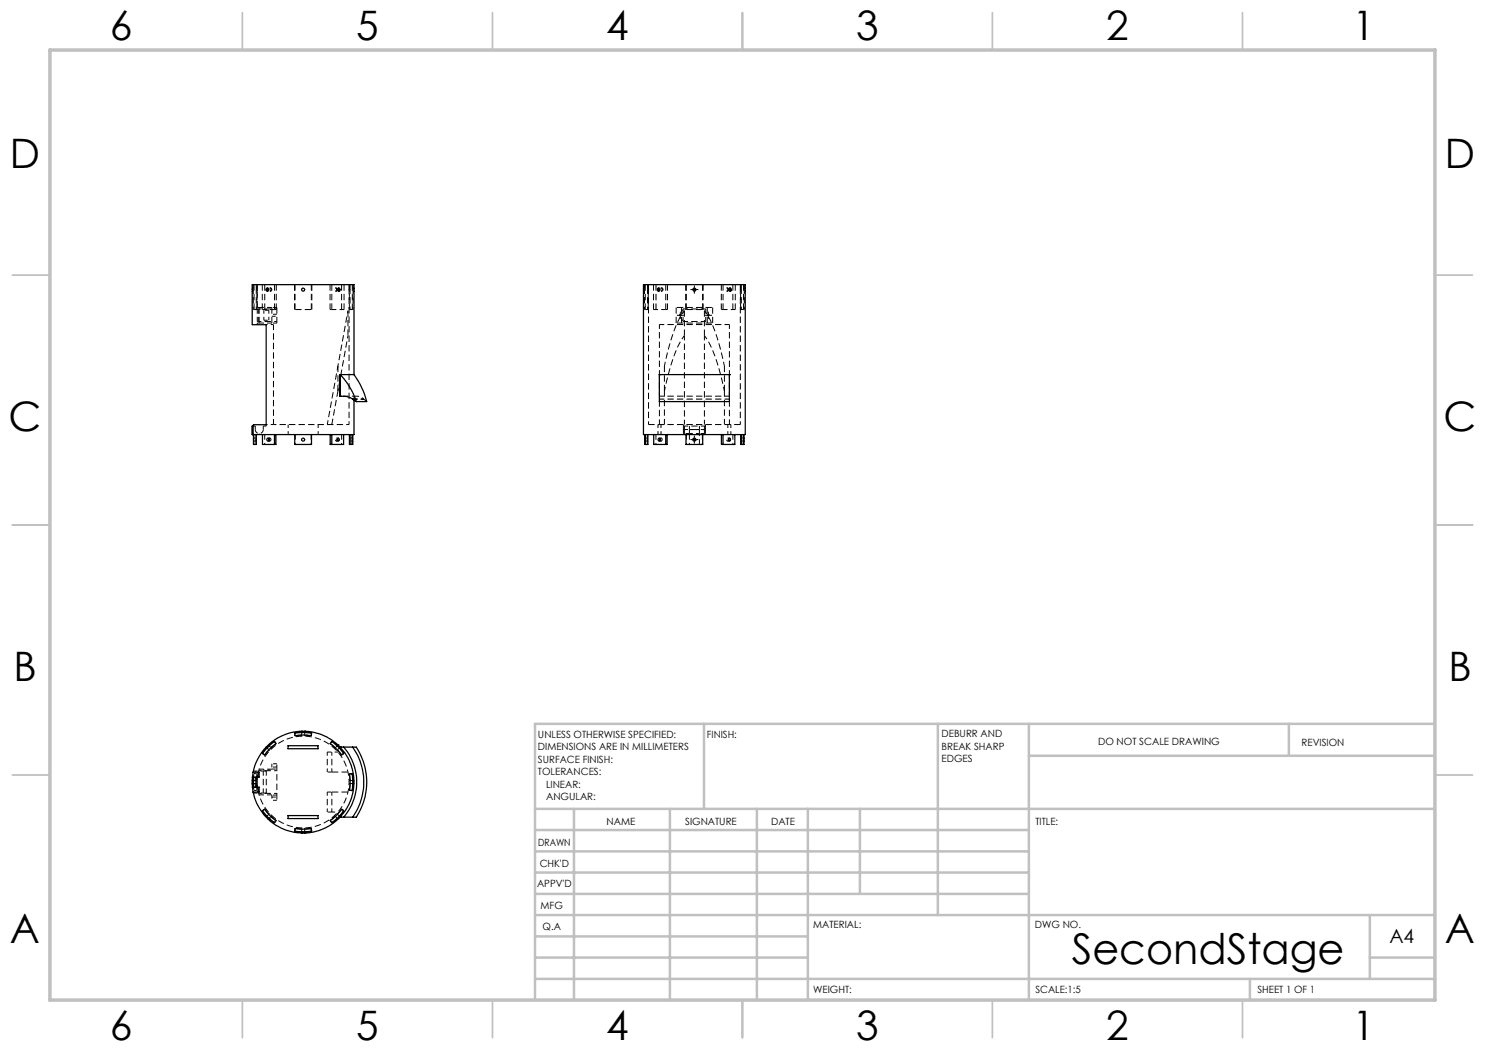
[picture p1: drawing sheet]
<svg xmlns="http://www.w3.org/2000/svg" width="297mm" height="210mm" viewBox="0 0 297 210" stroke-linecap="round" stroke-linejoin="round" font-family="sans-serif">
<g fill="none" stroke="#000" stroke-width=".2" stroke-dasharray="1.3 .6" stroke-linecap="butt">
<path d="M50.5 58.2h.2M50.5 57.9v-.1M50.7 58.2v-.3M50.7 57.6h-.2M50.7 57.9v.1M50.7 57.9v-.3M51.3 58.2h.2M51.3 57.6v.3M51.3 57.9v-.1M51.3 57.9v.3M51.5 58.2v-.3M51.5 57.6h-.2"/>
<path d="M51.5 57.9v.1M51.5 57.9v-.3M53.4 58.2h.1M53.4 58.2h.2M53.5 57.6h-.1M53.5 58.2l.2-.1 .1-.2M53.6 57.6h-.2M53.7 57.9l-.1-.1M53.8 57.9v.1M53.8 57.9l-.1-.2-.2-.1M54 58.2h.1M54.1 57.6h.1"/>
<path d="M54.1 57.6h-.1M54.2 58.2h-.1M54.2 57.9v-.1M54.4 57.9v.1M60.9 57.8v.1M67.1 57.6h.1M67.1 58.2h.2M67.2 58.2h-.1M67.3 57.6h-.2M67.3 57.9v.1M67.5 57.9v-.1M67.7 58.2h.1"/>
<path d="M67.8 58.2h.1M67.8 57.6h-.1M67.9 57.6h-.1M67.9 57.9v.1M68 57.9v-.1M69.8 58v-.1M69.8 57.6v.6M69.8 58.2h.2M70 57.8v.1M70 58.2v-.6M70 57.6h-.2M70.6 58v-.1"/>
<path d="M70.6 57.6v.6M70.6 58.2h.2M70.8 57.8v.1M70.8 57.6h-.2M128.7 58.2h.2M128.7 58.2v-.4M128.9 58.2v-.3M128.9 57.6h-.2M128.9 57.9v.1M128.9 57.9v-.3M129.5 58.2h.2M129.5 57.6v.3"/>
<path d="M129.5 57.9v-.1M129.5 57.9v.3M129.7 58.2v-.3M129.7 57.6h-.2M131.6 58.2h.1M131.7 58.2h.1M131.8 58.2l.2-.1v-.2M131.8 57.6h-.1M131.8 57.6h.1M131.9 58.2h-.1M131.9 57.9v-.1M132 57.9v.1"/>
<path d="M132 57.9l-.1-.2-.1-.1M132.3 58.2h.1M132.3 57.6h-.1M132.4 57.6h.1M132.4 57.6h-.2M132.5 57.9v-.1M132.6 57.9v.1M145.3 57.6h.1M145.4 58.2h.1M145.5 57.6h-.1M145.5 58.2h.1M145.6 57.6h-.1"/>
<path d="M145.6 57.9v.1M145.7 57.9v-.1M145.9 58.2h.2M145.9 57.6h.1M146 58.2h-.1M146 58.2h.1M146.1 57.6h-.2M146.1 57.9v.1M146.3 57.9v-.1M148.1 58.2h.2M148.1 57.6v.6M148.3 57.8v.1"/>
<path d="M148.3 58.2v-.6M148.3 57.6h-.2M148.9 58v-.1M148.9 57.6v.6M148.9 58.2h.2M149.1 57.6h-.2M50.7 61.9h.1M50.8 61.9v-5M50.8 61.9h.6M51.4 61.9v-5M51.5 64.6h.3M51.5 64.3h.2"/>
<path d="M51.5 64.6v.3M51.7 61.8h-.2M51.8 61.5h-.3M51.8 64.6v-3.1M52.5 61.9v-5M53 61.9v-5M54.4 61.5v3.1M54.9 61.9v-5M54.9 61.9h.4M55.3 61.9v-5M55.4 61.5v3.1M58.9 61.9v-5"/>
<path d="M59 61.9v-5M62.3 61.9v-5M62.4 61.9v-5M66 61.9h.4M66 61.9v-5M66.4 61.9v-5M67.6 78.2v-5M68.3 61.9v-5M68.8 61.9v-5M69.6 67.1v-5M69.9 61.9h.6M69.9 61.9v-5"/>
<path d="M70.5 61.9v-5M70.5 61.9h.1M128.9 61.9h.2M129.1 61.9h.5M129.1 61.9v-5M129.6 61.9v-5M130.7 61.9v-5M131.2 61.9v-5M132.9 78.2v-5M133.2 61.9v-5M133.2 61.9h.3M133.5 61.9v-5"/>
<path d="M135.2 61.5v3.1M136.3 61.5v3.1M136.6 62.1h-.3M136.6 64.1h-.3M136.9 67.1v-5M137.1 61.9v-5M137.3 61.9v-5M140.5 61.9v-5M140.6 61.9v-5M140.9 67.1v-5M141.5 64.6v-3.1M142.5 64.6v-3.1"/>
<path d="M144.3 61.9h.3M144.3 61.9v-5M144.6 61.9v-5M144.9 78.2v-5M146.6 61.9v-5M147.1 61.9v-5M148.1 61.9h.6M148.1 61.9v-5M148.7 61.9v-5M148.7 61.9h.2M50.7 88.2h.5M50.7 85.2h.4"/>
<path d="M50.7 87.9v.1M51.2 87.6v.3M51.2 87.6h-.5M51.9 86.9v-.2M52.7 85.2h.6M53.3 85.2v-.3M53.6 88.2h.4M53.6 87.6h.1M53.8 87.9v.1M54 87.6h-.4M54.2 87.9v-.1M60.9 87.9v-.1"/>
<path d="M67.3 88.2h.4M67.5 87.9v-.1M67.7 87.6h-.4M67.9 87.9v.1M70.1 87.8v.1M70.1 88.2v-.6M70.1 88.2h.5M70.6 88v-.1M70.6 87.6h-.5M128.9 88.2h.6M128.9 87.9v.1M129.5 87.6v.3"/>
<path d="M129.5 87.6h-.6M131.9 88.2h.3M132.1 87.9v.1M132.2 87.6h-.3M132.2 88.2h.1M132.3 87.6h-.1M132.4 87.9v-.1M136.7 85.2v-.3M136.7 86.7h.2M136.9 85.9h-.2M136.9 86.9v-.2M137.9 86.9v-.2"/>
<path d="M139.2 87.9v-.1M139.9 86.9v-.2M140.9 86.9v-.2M140.9 86.7h.2M141.1 85.2v-.3M141.1 85.9h-.2M145.5 88.2h.4M145.5 88.2h.1M145.6 87.6h-.1M145.8 87.9l-.1-.1M145.9 87.6h-.4M145.9 87.6h.1"/>
<path d="M146.1 87.9v.1M148.1 84.9h-18.4M148.3 87.8v.1M148.3 88.2v-.6M148.3 88.2h.5M148.8 88v-.1M148.8 87.6h-.5M50.5 156.7h.2M50.7 156.1h-.2M50.7 158.6h.4M50.7 154.2h.4M50.7 156.7h.5"/>
<path d="M50.8 154.7l.6 .1M51.1 158.6v-.2M51.1 154.4v-.2M51.2 156.1h-.5M51.3 156.7h.2M51.3 156.1v.6M51.4 158l-.6 .1M51.4 154.8l-.1 1.6 .1 1.6M51.5 156.1v.6M51.5 156.1h-.2M52.7 154.2h.6M52.7 158.6h.6"/>
<path d="M52.8 154.1v-.3M53 151l-.5-.3M53.2 149.4l.2 .2M53.4 149.6l.4 .4M53.8 154.1v-.3M53.8 149.1l-.1-.1M53.8 150l.1 .1M54.2 149.5l-.4-.3M54.4 149.7l-.2-.1M54.9 148.2l.4 .5M55.3 148.7l-1.3 1.1-1 1.2M59 147.2l-.1-.6"/>
<path d="M60.3 146.5v.5M60.3 147v.2M60.3 146.2v.2M60.9 147v-.5M60.9 147.2v-.2M60.9 146.4v-.2M62.3 147.2l-1.7-.2-1.6 .2M62.4 146.6l-.1 .6M66 148.7l.4-.5M66.4 154.4h3.2M67.1 149.6l-.2 .1M67.3 150.1l.2-.1"/>
<path d="M67.4 149.2l-.3 .3M67.5 150l.4-.4M67.6 149l-.1 .1M67.9 149.6l.1-.2M68.3 151l-1-1.2-1.3-1.1M68.8 150.7l-.5 .3M69.6 158.4h-3.2M69.8 156.7h.2M69.9 158l.1-1.6-.1-1.6M69.9 154.8l.6-.1M70 156.1h-.2M70.1 156.7h.5"/>
<path d="M70.5 158.1l-.6-.1M70.6 156.1h-.5M70.6 156.7h.2M70.8 156.1h-.2M52.5 162.1l.5-.3M53 161.8l1 1.2 1.3 1.1M53.4 163.2l-.2 .2M53.7 163.8l.1-.1M53.8 162.9l-.4 .3M53.8 163.6l.4-.3M53.9 162.7l-.1 .1M54.2 163.2l.2-.1"/>
<path d="M55.3 164.1l-.4 .5M58.9 166.2l.1-.6M59 165.6l1.6 .2 1.7-.2M60.3 165.8v.5M60.3 166.4v.2M60.3 165.6v.2M60.9 166.3v-.5M60.9 166.6v-.2M60.9 165.8v-.2M62.3 165.6l.1 .6M66 164.1l1.3-1.1 1-1.2M66.4 164.6l-.4-.5"/>
<path d="M66.9 163.1l.2 .1M67.1 163.3l.3 .3M67.5 162.8l-.2-.1M67.5 163.7l.1 .1M67.9 163.2l-.4-.3M68 163.4l-.1-.2M68.3 161.8l.5 .3"/>
</g>
<path d="M51.5 58.2v3.3M58.9 61.9h3.5M137.1 61.9h3.5" fill="none" stroke="#000" stroke-width=".2" stroke-dasharray="1.3 .6" stroke-dashoffset="-.1" stroke-linecap="butt"/>
<path d="M52.9 88.9v-2M59 88.9v-2M62.2 88.9v-2M68.3 88.9v-2M131.2 88.9v-2M137.3 88.9v-2M137.9 88.9v-2M139.9 86.9v2M140.5 88.9v-2M146.6 88.9v-2" fill="none" stroke="#000" stroke-width=".2" stroke-dasharray="1.3 .6" stroke-dashoffset="1" stroke-linecap="butt"/>
<g fill="none" stroke="#000" stroke-width=".2" stroke-dasharray="1.3 .6" stroke-dashoffset=".7" stroke-linecap="butt">
<path d="M50.7 58.2v3.7M51.3 58.2v3.7M128.9 58.2v3.7M129.5 58.2v3.7M54.7 64.9h-1.5M55.4 64.3h-3.7M55.4 61.8h-3.7M67.6 78.2l2-11.1M69.6 62.1l-2 11.1M70 61.9v-3.7M70.6 61.9v-3.7M148.3 61.9v-3.7"/>
<path d="M148.9 61.9v-3.7M54.7 84.9h-1.5M67.5 88.1a.22 .22 0 0 1-.3 0 .22 .22 0 0 1 0-.4 .22 .22 0 0 1 .3 .1M69.8 84.9h-15.1M145.7 88.1a.22 .22 0 0 1-.3 0 .22 .22 0 0 1 0-.4 .22 .22 0 0 1 .3 .1M54.7 149.4h-1.5M55.4 158.7h-3.7M55.4 154.1h-3.7M54.7 163.4a9.2 9.2 0 0 0 12.6-.7 9.2 9.2 0 0 0 0-12.6 9.2 9.2 0 0 0-12.6-.7M54.7 163.4h-1.5"/>
</g>
<path d="M54.7 84.9v-20M131.9 84.9v-4.6M145.9 80.3v4.6" fill="none" stroke="#000" stroke-width=".2" stroke-dasharray="1.3 .6" stroke-dashoffset=".2" stroke-linecap="butt"/>
<path d="M54.2 57.9a.26 .26 0 0 1-.2 .3 .26 .26 0 0 1-.3-.2 .26 .26 0 0 1 .2-.3l.2-.1 .1 .3M54.4 57.9a.26 .26 0 0 0-.3-.3 .26 .26 0 0 0-.3 .2 .26 .26 0 0 0 .2 .3l.2 .1 .2-.3M67.3 57.9a.26 .26 0 0 0-.2-.3 .26 .26 0 0 0-.3 .2 .26 .26 0 0 0 .2 .3l.2 .1 .1-.3M67.5 57.9a.26 .26 0 0 1-.2 .3 .26 .26 0 0 1-.3-.2 .26 .26 0 0 1 .1-.3l.2-.1 .2 .3M132.5 57.9a.26 .26 0 0 1-.3 .3 .26 .26 0 0 1-.3-.2 .26 .26 0 0 1 .2-.3l.2-.1 .2 .3M132.6 57.9a.26 .26 0 0 0-.2-.3 .26 .26 0 0 0-.3 .2 .26 .26 0 0 0 .2 .3l.2 .1 .1-.3M145.6 57.9a.26 .26 0 0 0-.2-.3 .26 .26 0 0 0-.3 .2 .26 .26 0 0 0 .1 .3l.2 .1 .2-.3M145.7 57.9a.26 .26 0 0 1-.2 .3 .26 .26 0 0 1-.3-.2 .26 .26 0 0 1 .2-.3l.2-.1 .1 .3M72.8 79.8a2 2 0 0 0-1.4-.6M51.1 154.2h1.6M51.1 158.6h1.6" fill="none" stroke="#000" stroke-width=".2" stroke-dasharray="1.3 .6" stroke-dashoffset=".8" stroke-linecap="butt"/>
<g fill="none" stroke="#000" stroke-width=".2" stroke-dasharray="1.3 .6" stroke-dashoffset=".4" stroke-linecap="butt">
<path d="M50.7 56.9v.7M51.3 56.9v.7M51.5 56.9v.7M67.8 57.6a.29 .29 0 0 0-.3 .3 .29 .29 0 0 0 .2 .3M69.8 57.6v-.7M70 57.6v-.7M70.6 57.6v-.7M128.9 56.9v.7M129.5 56.9v.7M129.7 56.9v.7M148.1 57.6v-.7M148.3 57.6v-.7"/>
<path d="M148.9 57.6v-.7M52.5 61.9h2.4M66.4 61.9h2.4M130.7 61.9h2.5M131.9 79.2v-4.3M131.9 74.9v-10M132.9 78.2a31.8 31.8 0 0 1 3.7-10.8l.3-.3M136.9 62.1a25.2 25.2 0 0 0-3.6 9.3l-.4 1.8M140.9 67.1a25.2 25.2 0 0 1 3.6 9.3l.4 1.8M144.6 61.9h2.5M144.9 73.2a31.8 31.8 0 0 0-3.8-10.8l-.2-.3M145.9 64.9v10"/>
<path d="M145.9 79.2v-4.3M51.1 85.2v.7M51.2 86.9v.7M52.7 85.9v-.7M65.5 84.9l2.1-11.7M70.1 87.6v-.7M70.8 80v-.8M73.4 80.3l-.6-.5M129.5 86.9v.7M136.7 85.9v-.7M136.7 86.7v-.8M136.9 86.7v-.8"/>
<path d="M136.9 85.9v-.7M137.9 85.9v.8M137.9 85.2v.7M139.9 86.7v-.8M139.9 85.9v-.7M140.9 85.9v.8M140.9 85.2v.7M141.1 85.9v-.7M141.1 86.7v-.8M148.3 87.6v-.7"/>
</g>
<g fill="none" stroke="#000" stroke-width=".2" stroke-dasharray="1.3 .6" stroke-dashoffset=".6" stroke-linecap="butt">
<path d="M129.7 58.2v26.7M52.8 62.1v2M53.8 64.1v-2M136.3 63.1a.2 .2 0 0 0-.3-.2 .2 .2 0 0 0-.1 .3 .21 .21 0 0 0 .4-.1M141.9 63.1a.2 .2 0 0 0-.3-.2 .2 .2 0 0 0-.1 .3 .21 .21 0 0 0 .4-.1M57.6 86.9v-2M63.6 86.9v-2M69.8 84.9v-26.7M131.6 86.9v-2M132.2 86.9v-2M137.9 86.7h2M139.9 85.9h-2"/>
<path d="M145.6 86.9v-2M146.2 86.9v-2M148.1 84.9v-26.7M51.1 157.4v-2M51.5 155.4v2M67.6 150.4h-1.2M66.4 162.4h1.2"/>
</g>
<g fill="none" stroke="#000" stroke-width=".2" stroke-dasharray="1.3 .6" stroke-dashoffset=".3" stroke-linecap="butt">
<path d="M129.7 57.9v-.3v.4M51.5 61.8v2.5M51.7 64.3v-2.5M54.4 64.6h-2.6M54.4 61.5h-2.6M70.6 79.8h2.2h-2.2M71.4 79.2h-2.6M131.9 64.9h14M136.6 61.8v2.5M136.6 64.3h4.6M140.9 67.1v17.8M141.2 64.3v-2.5"/>
<path d="M141.2 61.8h-4.6M145.9 79.2h-14M145.9 79.8h-14M51.1 85.9a.8 .8 0 0 0 .8 .8 .8 .8 0 0 0 .8-.8M51.2 88.2v.7M51.2 87.9v.3v-.4M53.8 87.8a.21 .21 0 0 1 .3-.2 .21 .21 0 0 1 .1 .3M54.2 87.9a.21 .21 0 0 1-.1 .3 .21 .21 0 0 1-.3-.1M70.1 88.9v-.7M129.5 88.2v.7M129.5 87.9v.3v-.4M132 87.8a.21 .21 0 0 1 .3-.2 .21 .21 0 0 1 .1 .3"/>
<path d="M132.4 87.9a.21 .21 0 0 1-.1 .3 .21 .21 0 0 1-.3-.1M136.9 84.9v-17.8M141.1 85.2h-4.4M141.1 85.9h-4.4M148.3 88.9v-.7M52.7 158.6v-4.4M53.3 158.6v-4.4M54.4 159h-2.6M54.4 153.8h-2.6"/>
</g>
<path d="M67.6 78.2l-1.2 6.7M132.9 78.2v6.7M144.9 84.9v-6.7" fill="none" stroke="#000" stroke-width=".2" stroke-dasharray="1.3 .6" stroke-dashoffset=".1" stroke-linecap="butt"/>
<g fill="none" stroke="#000" stroke-width=".2" stroke-dasharray="1.3 .6" stroke-dashoffset=".5" stroke-linecap="butt">
<path d="M146 57.6a.28 .28 0 0 0-.3 .3 .28 .28 0 0 0 .3 .3M52.8 64.1h1M53.8 62.1h-1M54.4 63.3h1M55.4 64.6h-1M55.4 61.5h-1M55.4 62.9h-1M137.9 86.7h-1M140.9 86.7h-1M51.7 158.4a9.2 9.2 0 0 0 3 5M54.4 159v1.1M54.4 152.8v1"/>
<path d="M54.4 159.4h1M54.4 153.8h1M54.7 149.4a9.2 9.2 0 0 0-3 5M55.4 152.8h-1M55.4 159h-1M55.4 153.4h-1M65.5 158.4v4M65.5 158.4h.9M65.5 150.4v4M65.5 150.4h.9M66.4 158.4v4M66.4 150.4v4"/>
<path d="M66.4 154.4h-.9M55.4 160.1h-1M66.4 162.4h-.9"/>
</g>
<g fill="none" stroke="#000" stroke-width=".25">
<path d="M53.5 57.6l-.2 .3 .2 .3M67.7 57.6l.2 .4-.2 .2M128.7 56.9h20.3v30h-20.3zM131.7 57.6l-.1 .3 .1 .3M146 57.6l.1 .2-.1 .4M68 74.9h2.8M68 74.9h.1M68 79.3h.1M68 74.9a13.5 13.5 0 0 1 3.3 5.4M68 79.3a4.1 4.1 0 0 1 3.3 1M68 74.9v4.4M70.8 74.9a16.3 16.3 0 0 1 2.5 5.4h-2"/>
<path d="M70.8 74.9v-18h-20.4v8h2.8v20h-2.5l-.1 .3M131.9 74.9v5.4h14v-5.4M131.9 74.9h.1M131.9 74.9h14M145.9 74.9h.1M50.5 85.2v1.7M50.5 85.2h.1M50.5 86.9h.1M50.6 85.2v1.7M50.7 86.9v2h.6v-2M50.7 86.9v2M52.5 86.9v2h2.4"/>
<path d="M53.8 87.8v.3M54.9 86.9v2M55.2 86.9v2h-.3M58.9 86.9v2h3.4v-2M66 86.9v2h.4M66.4 86.9v2M67.5 87.8v.3M68.7 86.9v2h-2.3M69.9 86.9v2h.5M70.4 86.9v2M70.6 86.9v2h-.2M70.8 80v6.9h-20.2"/>
<path d="M128.9 86.9v2h.2M129.1 86.9v2M129.6 86.9v2h-.5M130.7 86.9v2h2.4M132 87.8v.3M133.1 86.9v2M133.4 86.9v2h-.3M137.2 86.9v2h3.3v-2M144.3 86.9v2h.3M144.6 86.9v2M145.7 87.8v.3M147 86.9v2h-2.4"/>
<path d="M148.1 86.9v2h.6M148.7 86.9v2M148.8 86.9v2h-.1M50.4 156.7h.1M50.4 156.1h.1M50.5 155.4v2M50.5 157.4l.1 1M50.5 157.4h1.3v1h-1.2M50.6 154.4a10.2 10.2 0 0 1 15.7-6.4 10.2 10.2 0 0 1 0 16.9 10.2 10.2 0 0 1-15.7-6.5M50.6 154.4l-.1 1M50.6 154.4h1.2v1h-1.3M50.7 156.7h.1"/>
<path d="M50.7 156.1h.1M50.7 155.4v2M51.3 155.4v2M51.5 157.4l.1 1M51.6 154.4l-.1 1M53.2 149.4h.1M53.4 149.6h.1M53.6 149.4l1.3-1.1 .3 .4-1.3 1.1-1 1.2-.4-.3zM57.6 149.1h6v.6h-6zM58.9 146.6l1.3-.1 2.1 .1-.1 .5-1.6-.1-1.6 .1zM60.3 146.5h.1M60.3 146.3h.1"/>
<path d="M60.9 146.5h.1M60.9 146.3h.1M66.4 148.3a8.8 8.8 0 0 1 2.3 2.4l-.4 .3-1-1.2-1.3-1.1zM67.4 149.2h.1M67.6 149h.1M68 149.4h.1M68 149.4h.8M68.8 149.4a10.8 10.8 0 0 1 0 14M68.8 149.4h1.7M69.9 154.8h.5l.1 .3 .1 1.7-.2 1.3-.5-.1 .1-1.2zM70.5 149.4a12.1 12.1 0 0 1 0 14M70.5 149.4h.8a12.8 12.8 0 0 1 0 14h-.8"/>
<path d="M70.6 156.1h.1M70.6 156.7h.1M52.5 162.2l.4-.4 1 1.3 1.3 1-.3 .4a8.8 8.8 0 0 1-2.4-2.3zM53.6 163.8h.1M53.8 163.7h.1M57.6 163.1h6v.6h-6zM59 165.7l1.2 .1 2-.1 .1 .5-1.3 .2-1.7-.1-.4-.1zM60.3 166.4h.1M60.3 166.6h.1M60.9 166.4h.1M60.9 166.6h.1M66 164.1l1.3-1 1-1.3 .4 .4a8.1 8.1 0 0 1-2.3 2.3z"/>
<path d="M67.8 163.2h.1M68 163.4h.1M68 163.4h.8M68.8 163.4h1.7"/>
<circle cx="53.4" cy="57.9" r=".25"/>
<circle cx="60.6" cy="57.9" r=".3"/>
<circle cx="67.8" cy="57.9" r=".25"/>
<circle cx="131.6" cy="57.9" r=".25"/>
<circle cx="138.9" cy="57.9" r=".3"/>
<circle cx="146" cy="57.9" r=".25"/>
<circle cx="53.5" cy="87.9" r=".26"/>
<circle cx="60.6" cy="87.9" r=".3"/>
<circle cx="67.6" cy="87.9" r=".25"/>
<circle cx="131.8" cy="87.9" r=".26"/>
<circle cx="138.9" cy="87.9" r=".3"/>
<circle cx="145.8" cy="87.9" r=".25"/>
</g>
<path d="M135.2 64.6h7.3M142.5 61.5h-7.3M50.8 158.1a10 10 0 0 1 0-3.4M52.5 150.7a10 10 0 0 1 2.4-2.5M55.4 152.8v7.3M58.9 146.6a10 10 0 0 1 3.5 0M66.4 148.2a10 10 0 0 1 2.4 2.5M70.5 154.7a10 10 0 0 1 0 3.4M54.9 164.6a10 10 0 0 1-2.4-2.5M62.4 166.2a10 10 0 0 1-3.5 0M68.8 162.1a10 10 0 0 1-2.4 2.5" fill="none" stroke="#000" stroke-width=".2" stroke-dasharray="1.3 .6" stroke-dashoffset="-.2" stroke-linecap="butt"/>
<g fill="none" stroke="#000" stroke-width=".2" stroke-dasharray="15.2 1.3 1.3 1.3" stroke-linecap="butt">
<path d="M138.4 57.9h-.3M138.9 57.4v-.3M138.9 58.4v.3M139.4 57.9h.3M135.6 63.1h-.2M136.1 62.6v-.2M136.1 63.6v.2M136.6 63.1h.2M141.2 63.1h-.2M141.7 62.6v-.2M141.7 63.6v.2M142.2 63.1h.2"/>
<path d="M138.4 87.9h-.3M138.9 87.4v-.3M138.9 88.4v.3M139.4 87.9h.3"/>
</g>
<path d="M138.4 57.9h1M138.9 57.4v1M135.6 63.1h1M136.1 62.6v1M141.2 63.1h1M141.7 62.6v1M138.4 87.9h1M138.9 87.4v1" fill="none" stroke="#000" stroke-width=".2"/>
<g fill="none" stroke="#c0c0c0" stroke-width=".35">
<path d="M48.5 2.5v7.5M98.5 2.5v7.5M148.5 2.5v7.5M198.5 2.5v7.5M248.5 2.5v7.5M2.5 55h7.5M287 55h7.5M2.5 105h7.5M287 105h7.5M2.5 155h7.5M287 155h7.5M48.5 200v7.5"/>
<path d="M98.5 200v7.5M148.5 200v7.5M198.5 200v7.5M248.5 200v7.5"/>
</g>
<g fill="none" stroke="#c0c0c0" stroke-width=".5">
<path d="M140.8 144.8v17M187.6 144.8v38.2M205.8 144.8v55.2M205.8 151.2h81.2M257.8 144.8v6.4M287 144.8h-180v55.2M107 161.8h180M107 178.8h98.8M107 174.5h98.8M107 170.3h98.8M107 166h98.8M114.8 161.8v38.2"/>
<path d="M134 161.8v38.2M151.4 161.8v38.2M161.6 161.8v38.2M172 161.8v17M107 195.8h180M107 191.5h54.6M107 187.3h54.6M107 183h180M250 195.8v4.2M274 191.5h13M274 183v12.8"/>
</g>
<path d="M10 10h277v190h-277z" fill="none" stroke="#c0c0c0" stroke-width=".7"/>
<text font-size="8.5" x="214.3" y="192.7">SecondStage</text>
<g font-size="8.1">
<text x="22" y="8">6</text>
<text x="71.2" y="8">5</text>
<text x="121.2" y="8">4</text>
<text x="171.2" y="8">3</text>
<text x="221.2" y="8">2</text>
<text x="270.5" y="8">1</text>
<text x="2" y="33.6">D</text>
<text x="289" y="33.6">D</text>
<text x="1.7" y="86.1">C</text>
<text x="288.7" y="86.1">C</text>
<text x="2.7" y="136.1">B</text>
<text x="289.7" y="136.1">B</text>
<text x="2" y="188.6">A</text>
<text x="289" y="188.6">A</text>
<text x="22" y="208">6</text>
<text x="71.2" y="208">5</text>
<text x="121.2" y="208">4</text>
<text x="171.2" y="208">3</text>
<text x="221.2" y="208">2</text>
<text x="270.5" y="208">1</text>
</g>
<text font-size="3.9" x="277.9" y="188.5">A4</text>
<g font-size="2">
<text x="107.6" y="147.6">UNLESS OTHERWISE SPECIFIED:</text>
<text x="141.4" y="147.6">FINISH:</text>
<text x="188.3" y="147.5">DEBURR AND</text>
<text x="188.3" y="150">BREAK SHARP</text>
<text x="219.6" y="149">DO NOT SCALE DRAWING</text>
<text x="260.3" y="149.2">REVISION</text>
<text x="107.6" y="150.1">DIMENSIONS ARE IN MILLIMETERS</text>
<text x="107.6" y="152.6">SURFACE FINISH:</text>
<text x="107.6" y="155.1">TOLERANCES:</text>
<text x="188.3" y="152.5">EDGES</text>
<text x="109.2" y="157.6">LINEAR:</text>
<text x="109.2" y="160.1">ANGULAR:</text>
<text x="121.3" y="165">NAME</text>
<text x="137" y="164.9">SIGNATURE</text>
<text x="154.2" y="164.9">DATE</text>
<text x="207.1" y="164.9">TITLE:</text>
<text x="107.6" y="169.1">DRAWN</text>
<text x="107.9" y="173.3">CHK'D</text>
<text x="107.4" y="177.4">APPV'D</text>
<text x="108.1" y="181.8">MFG</text>
<text x="108.5" y="186">Q.A</text>
<text x="162.6" y="185.5">MATERIAL:</text>
<text x="207" y="185.5">DWG NO.</text>
<text x="162.6" y="198.5">WEIGHT:</text>
<text x="207.1" y="198.6">SCALE:1:5</text>
<text x="251.5" y="198.6">SHEET 1 OF 1</text>
</g>
</svg>
